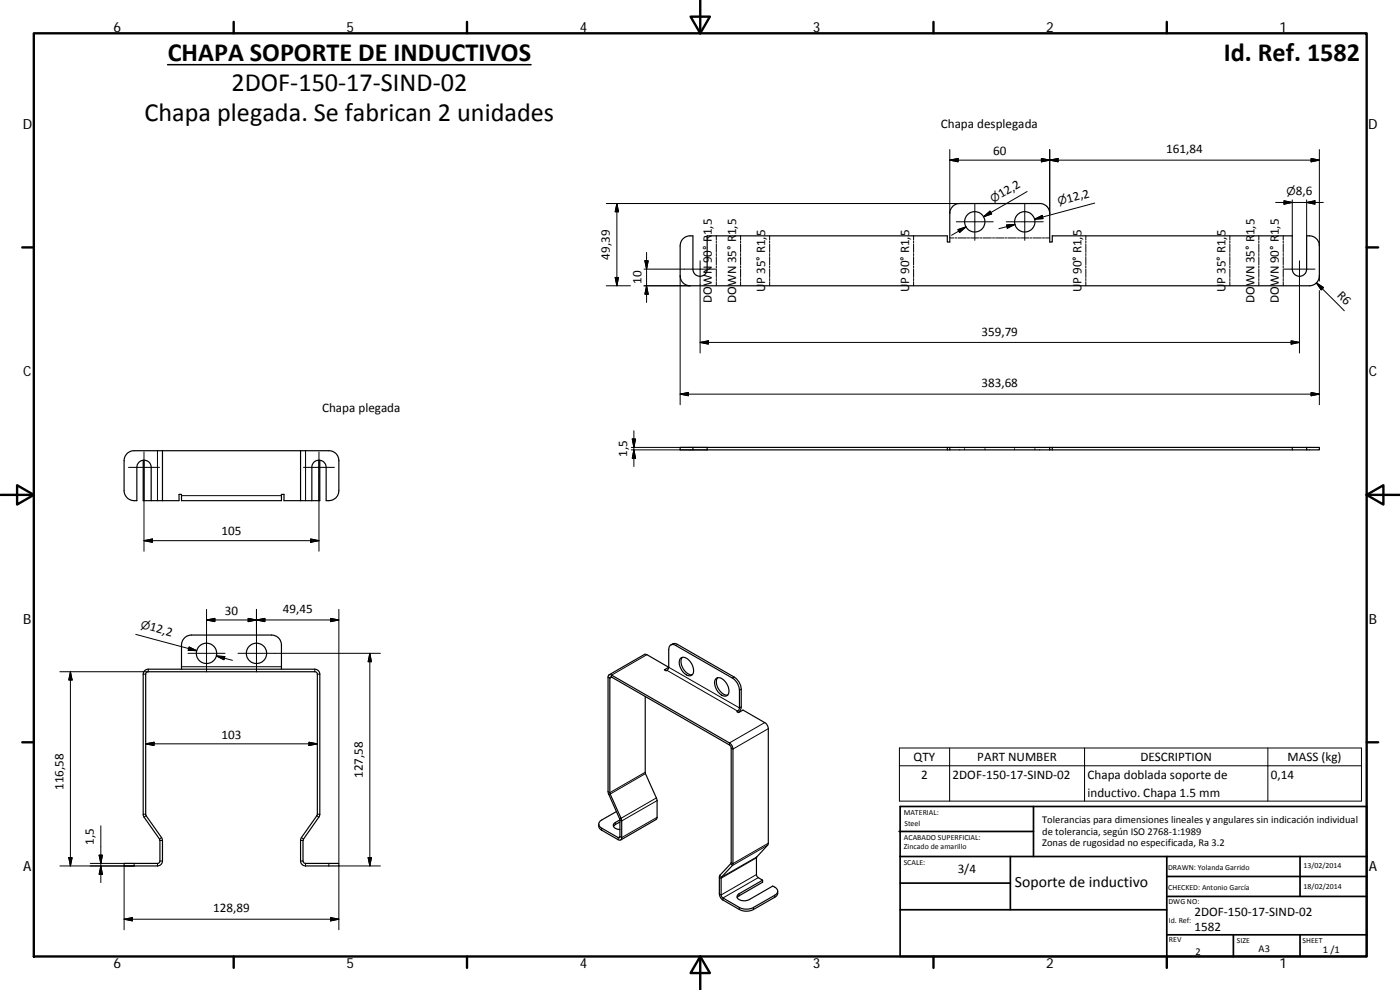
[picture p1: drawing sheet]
<svg xmlns="http://www.w3.org/2000/svg" width="420mm" height="297mm" viewBox="0 0 420 297" stroke-linecap="round" stroke-linejoin="round" font-family="sans-serif">
<g fill="none" stroke="#000" stroke-width=".36">
<path d="M205 71.6l1.3-.7 1.7-.1v10a2.14 2.14 0 0 0 2.1 2.1 2.14 2.14 0 0 0 2.1-2.1v-10h72.1v1.8h.7v-8.5a2.96 2.96 0 0 1 3-3h24a2.93 2.93 0 0 1 3 3v8.5h.8v-1.8h72v10a2.16 2.16 0 0 0 2.2 2.1 2.16 2.16 0 0 0 2.1-2.1v-10a3.1 3.1 0 0 1 3.9 3v8.9a3 3 0 0 1-3 3h-185.9a2.96 2.96 0 0 1-3-3v-8.9l.3-1.2zM43 138.1v12.1h5.8M48.8 135.2v15M48.8 135.2h-8.6a2.96 2.96 0 0 0-3 3v9a3.1 3.1 0 0 0 3.9 3v-10a2.15 2.15 0 0 1 2.1-2.1 2.15 2.15 0 0 1 2.2 2.1v10M48.8 135.2h41.4M90.2 135.2h8.5a2.93 2.93 0 0 1 3 3v9a3.1 3.1 0 0 1-3.8 3v-10a2.15 2.15 0 0 0-2.2-2.1 2.15 2.15 0 0 0-2.1 2.1v10M90.2 135.2v15M96 138.1v12.1h-5.8M208 134.2h-3.9v.8h3.9M208 135h4.2M208 134.2h4.2M208 134.2v.8"/>
<path d="M212.2 135h72.8M212.2 134.2h72.8M212.2 134.2v.8M284.3 134.2v.8M285 135h30M315 134.2h-30v.8M315 134.2v.8M315 134.2h72.8M315 135h72.8M315.8 134.2v.8M387.8 135h4.3M387.8 134.2h4.3"/>
<path d="M387.8 134.2v.8M392.1 134.2h3.9v.8h-3.9M392.1 134.2v.8M48.8 150.2h4.9v-1.9h.8v1.9h30v-1.9h.7v1.9h5M201.3 193.5l.8-.4 1 .1 17.5 10.1a4.6 4.6 0 0 1 1.9 3.5l-.1 5.6-.8 1.4M204.1 197.7a1.84 1.84 0 0 1 2.9 .7 3.5 3.5 0 0 1 .8 4 2.21 2.21 0 0 1-3.2-1.3 3.4 3.4 0 0 1-.5-3.4zM204.8 197.3a3.8 3.8 0 0 0 3 5.1M43.4 201.2l1.1-.4h50a1.48 1.48 0 0 1 1.5 1.5v42l-.2 .7-4.8 7-.1 6.3 .3 .5 .5 .3h10v.7h-10a1.52 1.52 0 0 1-1.5-1.5l.1-6.5 4.9-7.5v-42l-.2-.6-.5-.2h-50l-.7 .4-.1 42.4 4.9 7.2 .2 6.8a1.52 1.52 0 0 1-1.5 1.5h-10.1v-.7h10.1l.5-.3 .2-.5v-6.3l-5-7.5v-42.2zM54.5 200.8v-7.3a3 3 0 0 1 3-3h24a2.96 2.96 0 0 1 3 3v7.3M193.6 209v22.8l3.5 8 .1 5.6-.3 .5-10.6 6.1M199.4 201l1.3-.8-.3 .7-.5 .4zM200.7 200.2l-6.5-3.8-.6-.1-10.8 6.2"/>
<path d="M200.7 200.2v-5.3a1.28 1.28 0 0 1 .6-1.4 1.28 1.28 0 0 1 1.5 .2l17 9.8a4.6 4.6 0 0 1 2.1 3.6v5.3l-.2 .7-.6 .4 .6 .3 1.3-.8 6.5 3.8a2.32 2.32 0 0 1 1.1 1.8v34.6l-3.6 4.2 .1 5.3 .5 .6 1.3 .8M214.9 203.6a2.4 2.4 0 0 1 3.2 1.6 2.57 2.57 0 0 1-.1 3.6 3.6 3.6 0 0 1-3.5-3.5v-1zM215.4 203.3a3.8 3.8 0 0 0 3 5.3M179.7 247.3l.1 1 .5 .6 5.2 3a.65 .65 0 0 0 .8 .1 .65 .65 0 0 0 .3-.7l-.1-5.4-3.5-7.9v-34.5l.3-.4 35.6 20.4 .4 .4 .1 34.9-3.4 3.9-.1 5.5a2.31 2.31 0 0 0 1.1 1.8l4.9 2.9a4.7 4.7 0 0 0 4.2 0l6.9-4 .4-.7v-.8M185 243.5l-4.4 2.5a1.29 1.29 0 0 0-.9 1.3 1.29 1.29 0 0 0 .9 1.2l5.3 2.9 .1-5.4M186 246.6l-1.3 .8-.6 .6M186 246l-3.5-8.5v-34.3a.64 .64 0 0 1 .3-.7 .64 .64 0 0 1 .7 .1l35.4 20.3a2.36 2.36 0 0 1 1.1 1.8v34.4l-.2 .6-3.4 3.7v5.3l.4 .6 5.1 3a4.7 4.7 0 0 0 4.2 0l6.4-3.7a1.29 1.29 0 0 0 .9-1.2 1.29 1.29 0 0 0-.9-1.2l-.6-.3-7 4a2.63 2.63 0 0 1-3.7-.8l.4-.8 7.3-4.2M186 246l-1.3 .8a1 1 0 0 0-.6 1.1 1 1 0 0 0 .9 .8l1 .2M228.9 264.1v.6l-7.3 4.2-.4 .4"/>
<circle cx="292.5" cy="66.5" r="3.1"/>
<circle cx="307.5" cy="66.5" r="3.1"/>
<circle cx="62" cy="196" r="3.1"/>
<circle cx="77" cy="196" r="3.1"/>
</g>
<g fill="none" stroke="#000" stroke-width=".3">
<path d="M285 44.9v19.2M285 48l2.5-.5v1.1zM285 48h111M308.3 57.5l-13.1 7.5 2.2-1.2M312.5 47.5l2.5 .5-2.5 .6zM315 44.9v19.2M315 48l2.6-.5v1.1zM387.8 60v10.8M392.1 60v10.8M393.5 47.5l2.5 .5-2.5 .6zM396 44.9v28.9M182 61.1h106"/>
<path d="M185.1 61.1v24.6M185.1 61.1l.5 2.4h-1zM193.5 78.3h1l-.5 2.5zM194 75.7v15M210.1 78.3v27.6M215 70.8v1.2M215 72.3v.6M215 73.3v2.4M215 76.1v.6M215 77v2.5M215 79.8v.6M222.3 70.8v1.2"/>
<path d="M222.3 72.3v.6M222.3 73.3v2.4M222.3 76.1v.6M222.3 77v2.5M222.3 79.8v.6M231 70.8v1.2M231 72.3v.6M231 73.3v2.4M231 76.1v.6M231 77v2.5M231 79.8v.6M274.2 70.8v1.2"/>
<path d="M274.2 72.3v.6M274.2 73.3v2.4M274.2 76.1v.6M274.2 77v2.5M274.2 79.8v.6M285 71.4h1.3M286.6 71.4h.6M287 66.5h11.1M287.5 68.9l2.4-.8-1.9 1.7zM287.5 71.4h2.5M289.9 68.1l-4.3 2.5M290.3 71.4h.7"/>
<path d="M291.3 71.4h2.5M292.6 61v11.1M294.1 71.4h.6M295.1 71.4h2.4M295.2 65l1.9-1.6 .5 .8zM297.9 71.4h.6M298.8 71.4h2.5M301.6 71.4h.6M302 66.5h11.1M302.1 67.5l2.5-.2-2.3 1.2zM302.5 71.4h2.5M304.6 67.3l-4.8 1.3"/>
<path d="M305.4 71.4h.6M306.3 71.4h2.5M307.5 61v11.1M309.1 71.4h.6M310 71.4h2.5M310.5 65.8l2.3-1.2 .2 1zM312.9 71.4h.6M313.8 71.4h1.2M325.9 70.8v1.2M325.9 72.3v.6M325.9 73.3v2.4M325.9 76.1v.6"/>
<path d="M325.9 77v2.5M325.9 79.8v.6M328.5 60.9l-18 4.9 2.4-.7M369.1 70.8v1.2M369.1 72.3v.6M369.1 73.3v2.4M369.1 76.1v.6M369.1 77v2.5M369.1 79.8v.6M377.8 70.8v1.2M377.8 72.3v.6M377.8 73.3v2.4"/>
<path d="M377.8 76.1v.6M377.8 77v2.5M377.8 79.8v.6M382.8 60.7h14.3M385.1 70.8v1.2M385.1 72.3v.6M385.1 73.3v2.4M385.1 76.1v.6M385.1 77v2.5M385.1 79.8v.6M385.3 60.2l2.5 .5-2.5 .6zM390 78.3v27.6"/>
<path d="M392.1 60.7l2.5-.5v1.1zM182 85.7h7.2M184.6 83.2h1l-.5 2.5zM193.3 85.7h13.8M194 85.7l.5 2.6h-1zM204.1 82.7v38.7M214.7 80.8h-21.4M215 80.8v2.4M215 83.6v.6M215 84.5v1.2M222.3 80.8v2.4M222.3 83.6v.6"/>
<path d="M222.3 84.5v1.2M231 80.8v2.4M231 83.6v.6M231 84.5v1.2M274.2 80.8v2.4M274.2 83.6v.6M274.2 84.5v1.2M325.9 80.8v2.4M325.9 83.6v.6M325.9 84.5v1.2M369.1 80.8v2.4M369.1 83.6v.6"/>
<path d="M369.1 84.5v1.2M377.8 80.8v2.4M377.8 83.6v.6M377.8 84.5v1.2M385.1 80.8v2.4M385.1 83.6v.6M385.1 84.5v1.2M385.3 80.8h9.3M395.1 84.9l8.3 8.3M395.1 84.9l2.1 1.4-.7 .7zM396 82.7v1.6M396 87.2v34.2"/>
<path d="M204.1 118.3l2.5-.5v.9zM204.1 118.3h191.9M210.1 102.7l2.5-.4v1zM210.1 102.7h179.9M387.5 102.3l2.5 .4-2.5 .6zM393.5 117.8l2.5 .5-2.5 .4zM43.2 135.6v29.8M47.3 135.2v15M91.7 135.2v15M95.7 138.1v12.1M95.7 135.6v29.8M189.5 135h22.7"/>
<path d="M189.5 134.2h22.7M189.7 131.7h1l-.5 2.5zM190.2 129.2v10.8M190.2 135l.5 2.5h-1zM289.5 134.2v.3M289.5 134.7v.3M295.6 134.2v.3M295.6 134.7v.3M304.5 134.2v.3M304.5 134.7v.3M310.6 134.2v.3M310.6 134.7v.3"/>
<path d="M38.6 140.2h9.3M54.5 148.7h30M91.1 140.2h9.3M43.2 162.2l2.5-.5v1zM43.2 162.2h52.5M93.2 161.7l2.5 .5-2.5 .5zM40.7 190.3l18.3 4.9-2.4-.6M56.4 196h11.1M56.8 194.1l2.2 1.1-2.5-.1zM62 186l2.5-.5v1zM62 186h39.7M62 182.8v18.8"/>
<path d="M64.9 196.8l4.9 1.3M64.9 196.8l2.6 .2-.3 1zM71.4 196h42.8M74.5 185.5l2.5 .5-2.5 .5zM77 182.8v18.8M77 186l2.5-.5v1zM99.2 185.5l2.5 .5-2.5 .5zM101.7 182.8v76.3M111 196v63.8M111 196l.5 2.5h-1zM194.2 196.4l-10.7 6.2v.6l-.5 .3-.5-.3M203.3 193.4l-.5 .3"/>
<path d="M21.1 201.5l.5 2.5h-1zM21.1 201.5v58.3M43 202.3h.7M44.5 200.8v.7h-26.5M54.5 200h30M94.5 200.8v.7M95.2 202.3h.8M200.2 201.1l21.2 12.3v.3M200.7 200.2l21.2 12.2 .6-.3M220.3 203.1l-.5 .4M222.5 206.8l-.6 .3M229.5 216.8l-10.6 6.1v.6"/>
<path d="M230.6 218.6l-10.6 6.1-.6-.2M43.7 223.2l2.5-.5v1zM43.7 223.2h51.5M92.7 222.7l2.5 .5-2.5 .5zM193.6 231.7l-10.6 6.1-.5-.3M193.7 232.1l-11 6.2M197 239.4l-11.1 6.2M269.9 224.4h138.7v16h-138.7zM269.9 229.8h138.7M285 224.4v16M325.5 224.4v16M380.5 224.4v16"/>
<path d="M20.6 257.3h1l-.5 2.5zM27.1 259.1h13.1v.7h-22.2M29.7 256.6h1l-.4 2.5zM30.3 259.8l.4 2.5h-1zM30.3 247.8v17M37.2 259.8v19.2M43 244.3h.7M43.8 244.8l-.6 .4M47.3 259.1v.7M48 252.2h.8M48 258.3h.8M48.5 251.3l-.6 .5"/>
<path d="M90.2 252.2h.7M90.2 258.3h.7M90.5 251.3l.6 .5M91.7 259.1v.7M95.1 244.8l.6 .4M95.2 244.3h.8M98.7 259.1v.7M110.5 257.3h1l-.5 2.5zM114.2 259.8h-12.5v19.2M180.6 248.5v.6M184.7 246.8v.6M197.2 245.2l-10.6 6.1-.6-.3-.5 .3v.6"/>
<path d="M197.2 240.2l-10.6 6.1-.6-.3M227 257.4l-10.6 6.1-.5-.3M227.1 257.1l-10.6 6.1-.4-.6M230.4 253.6l-10.6 6.1-.5-.6M230.6 253l-10.6 6.1-.6-.3M37.2 275.8l2.6-.5v1zM37.2 275.8h64.5M99.2 275.3l2.5 .5-2.5 .5zM221.8 268.2v.6M221.9 272.3v.6M226.1 272.3v.6M227 262.4l-10.6 6.1-.5-.3"/>
<path d="M227.6 263.3l-10.6 6.1v.6M232.5 268.6v.6"/>
</g>
<g fill="none" stroke="#000" stroke-width=".71">
<path d="M10.1 10h400.1v277h-400.1zM70.1 6.6v3.4M140.2 6.6v3.4M207.3 5h5.8l-2.9 5zM210.2 0v10M280.2 6.6v3.4M350.2 6.6v3.4M6.7 74.2h3.4M410.2 74.2h3.4M.2 148.5h9.9M5.1 145.6l5 2.9-5 2.9zM410.2 148.5l5-2.9v5.8z"/>
<path d="M410.2 148.5h9.9M6.7 222.7h3.4M410.2 222.7h3.4M70.1 287v3.4M140.2 287v3.4M210.2 287l2.9 5h-5.8zM210.2 287v10M280.2 287v3.4M350.2 287v3.4"/>
</g>
<g fill="none" stroke="#000" stroke-width=".51">
<path d="M269.8 249.5h40.4M270.1 257h140.1M270.1 242h140.1v45h-140.1zM303.2 257v16M310.2 242v15M350.2 257v30M390.2 257v12M270.1 273h80.1M270.1 265h33.1M350.2 269h60M350.2 263h60M350.2 280.5h60"/>
<path d="M370.2 280.5v6.5M390.2 280.5v6.5"/>
</g>
<path d="M50.3 19.4h109.1" fill="none" stroke="#000" stroke-width=".46"/>
<g fill="#000" stroke="#000" stroke-width=".3">
<path d="M285 48l2.5-.5v1.1zM312.5 47.5l2.5 .5-2.5 .6zM315 48l2.6-.5v1.1zM393.5 47.5l2.5 .5-2.5 .6zM185.1 61.1l.5 2.4h-1zM193.5 78.3h1l-.5 2.5zM287.5 68.9l2.4-.8-1.9 1.7zM295.2 65l1.9-1.6 .5 .8zM302.1 67.5l2.5-.2-2.3 1.2zM310.5 65.8l2.3-1.2 .2 1zM385.3 60.2l2.5 .5-2.5 .6zM392.1 60.7l2.5-.5v1.1z"/>
<path d="M184.6 83.2h1l-.5 2.5zM194 85.7l.5 2.6h-1zM395.1 84.9l2.1 1.4-.7 .7zM204.1 118.3l2.5-.5v.9zM210.1 102.7l2.5-.4v1zM387.5 102.3l2.5 .4-2.5 .6zM393.5 117.8l2.5 .5-2.5 .4zM189.7 131.7h1l-.5 2.5zM190.2 135l.5 2.5h-1zM43.2 162.2l2.5-.5v1zM93.2 161.7l2.5 .5-2.5 .5zM56.8 194.1l2.2 1.1-2.5-.1z"/>
<path d="M62 186l2.5-.5v1zM64.9 196.8l2.6 .2-.3 1zM74.5 185.5l2.5 .5-2.5 .5zM77 186l2.5-.5v1zM99.2 185.5l2.5 .5-2.5 .5zM111 196l.5 2.5h-1zM21.1 201.5l.5 2.5h-1zM43.7 223.2l2.5-.5v1zM92.7 222.7l2.5 .5-2.5 .5zM20.6 257.3h1l-.5 2.5zM29.7 256.6h1l-.4 2.5zM110.5 257.3h1l-.5 2.5z"/>
<path d="M30.3 259.8l.4 2.5h-1zM37.2 275.8l2.6-.5v1zM99.2 275.3l2.5 .5-2.5 .5z"/>
</g>
<g font-size="7.9">
<text x="50.3" y="18.3">CHAPA SOPORTE DE INDUCTIVOS</text>
<text x="367.3" y="18.2">Id. Ref. 1582</text>
<text x="69.5" y="27.3">2DOF‐150‐17‐SIND‐02</text>
<text x="43.4" y="36.3">Chapa plegada. Se fabrican 2 unidades</text>
</g>
<text font-size="4.7" x="304.6" y="266.2">Soporte de inductivo</text>
<g font-size="4.2">
<text x="34" y="9.6">6</text>
<text x="104" y="9.6">5</text>
<text x="174" y="9.6">4</text>
<text x="244" y="9.6">3</text>
<text x="314" y="9.6">2</text>
<text x="384" y="9.6">1</text>
<text x="6.8" y="38.7">D</text>
<text x="410.6" y="38.7">D</text>
<text x="7" y="112.9">C</text>
<text x="410.8" y="112.9">C</text>
<text x="7" y="187.1">B</text>
<text x="410.8" y="187.1">B</text>
<text x="7" y="261.3">A</text>
<text x="410.8" y="261.3">A</text>
<text x="34" y="290.4">6</text>
<text x="104" y="290.4">5</text>
<text x="174" y="290.4">4</text>
<text x="244" y="290.4">3</text>
<text x="314" y="290.4">2</text>
<text x="384" y="290.4">1</text>
</g>
<g font-size="3.9">
<text x="282.3" y="38.5">Chapa desplegada</text>
<text x="298" y="46.5">60</text>
<text x="350" y="46">161,84</text>
<text x="300.5" y="59.5" transform="rotate(-30 300.5 59.5)">12,2</text>
<text x="388.9" y="58.6">8,6</text>
<text x="320.5" y="60.9" transform="rotate(-15 320.5 60.9)">12,2</text>
<text x="213.6" y="70.6" transform="rotate(-90 213.6 70.6)">1,5</text>
<text x="220.9" y="70.6" transform="rotate(-90 220.9 70.6)">1,5</text>
<text x="376.5" y="70.6" transform="rotate(-90 376.5 70.6)">1,5</text>
<text x="383.8" y="70.6" transform="rotate(-90 383.8 70.6)">1,5</text>
<text x="183" y="77.9" transform="rotate(-90 183 77.9)">49,39</text>
<text x="213.6" y="78.9" transform="rotate(-90 213.6 78.9)">90° R</text>
<text x="192.5" y="85.3" transform="rotate(-90 192.5 85.3)">10</text>
<text x="229.7" y="87.6" transform="rotate(-90 229.7 87.6)">U</text>
<text x="229.7" y="85.1" transform="rotate(-90 229.7 85.1)">P 35° R1,5</text>
<text x="272.9" y="87.7" transform="rotate(-90 272.9 87.7)">U</text>
<text x="272.9" y="85.1" transform="rotate(-90 272.9 85.1)">P 90° R1,5</text>
<text x="324.6" y="87.7" transform="rotate(-90 324.6 87.7)">U</text>
<text x="324.6" y="85.1" transform="rotate(-90 324.6 85.1)">P 90° R1,5</text>
<text x="367.8" y="87.7" transform="rotate(-90 367.8 87.7)">U</text>
<text x="367.8" y="85.1" transform="rotate(-90 367.8 85.1)">P 35° R1,5</text>
<text x="401.1" y="88.7" transform="rotate(45 401.1 88.7)">R6</text>
<text x="213.6" y="90.9" transform="rotate(-90 213.6 90.9)">DOWN</text>
<text x="220.9" y="90.9" transform="rotate(-90 220.9 90.9)">DOWN 35° R</text>
<text x="376.5" y="90.9" transform="rotate(-90 376.5 90.9)">DOWN 35° R</text>
<text x="383.8" y="90.9" transform="rotate(-90 383.8 90.9)">DOWN 90° R</text>
<text x="294.6" y="100.7">359,79</text>
<text x="294.6" y="116.2">383,68</text>
<text x="96.7" y="123.6">Chapa plegada</text>
<text x="188.2" y="137.1" transform="rotate(-90 188.2 137.1)">1,5</text>
<text x="66.5" y="160.7">105</text>
<text x="67.5" y="184.4">30</text>
<text x="84.9" y="183.9">49,45</text>
<text x="44.7" y="189.2" transform="rotate(15 44.7 189.2)">12,2</text>
<text x="66.5" y="221.6">103</text>
<text x="108.9" y="233.4" transform="rotate(-90 108.9 233.4)">127,58</text>
<text x="274.2" y="228.3">QTY</text>
<text x="276.4" y="233.6">2</text>
<text x="285.9" y="233.6">2DOF‐150‐17‐SIND‐02</text>
<text x="293.3" y="228.3">PART NUMBER</text>
<text x="326.4" y="233.7">Chapa doblada soporte de</text>
<text x="342.2" y="228.3">DESCRIPTION</text>
<text x="381.4" y="233.6">0,14</text>
<text x="386.4" y="228.4">MASS (kg)</text>
<text x="19.1" y="237" transform="rotate(-90 19.1 237)">116,58</text>
<text x="326.4" y="239.1">inductivo. Chapa 1.5 mm</text>
<text x="28.2" y="253.5" transform="rotate(-90 28.2 253.5)">1,5</text>
<text x="287.4" y="262.1">3/4</text>
<text x="64" y="273.7">128,89</text>
<text x="358.5" y="274.9">2DOF‐150‐17‐SIND‐02</text>
<text x="358.5" y="279.4">1582</text>
</g>
<g font-size="3.3">
<text x="298.1" y="60.9" transform="rotate(-30 298.1 60.9)">⌀</text>
<text x="317.8" y="61.6" transform="rotate(-15 317.8 61.6)">⌀</text>
<text x="42" y="188.5" transform="rotate(15 42 188.5)">⌀</text>
</g>
<text font-size="3.2" x="386.1" y="58.6">⌀</text>
<g font-size="3.1">
<text x="312.8" y="246.8">Tolerancias para dimensiones lineales y angulares sin indicación individual</text>
<text x="312.8" y="250.4">de tolerancia, según ISO 2768‐1:1989</text>
<text x="312.8" y="254">Zonas de rugosidad no especificada, Ra 3.2</text>
<text x="358.7" y="286.4">2</text>
<text x="377.7" y="285.6">A3</text>
<text x="397" y="285.9">1 /1</text>
</g>
<g font-size="2.4">
<text x="271.2" y="244.4">MATERIAL:</text>
<text x="271.3" y="251.9">ACABADO SUPERFICIAL:</text>
<text x="271.4" y="247.9">Steel</text>
<text x="271.3" y="254.6">Zincado de amarillo</text>
<text x="271.2" y="259.7">SCALE:</text>
<text x="350.6" y="260.9">DRAWN: Yolanda Garrido</text>
<text x="391.2" y="260.6">13/02/2014</text>
<text x="350.6" y="267">CHECKED: Antonio García</text>
<text x="391.2" y="266.6">18/02/2014</text>
<text x="350.7" y="271.4">DWG NO:</text>
<text x="350.8" y="276.8">Id. Ref:</text>
<text x="350.8" y="282.8">REV</text>
<text x="371.2" y="282.9">SIZE</text>
<text x="390.9" y="282.9">SHEET</text>
</g>
</svg>
